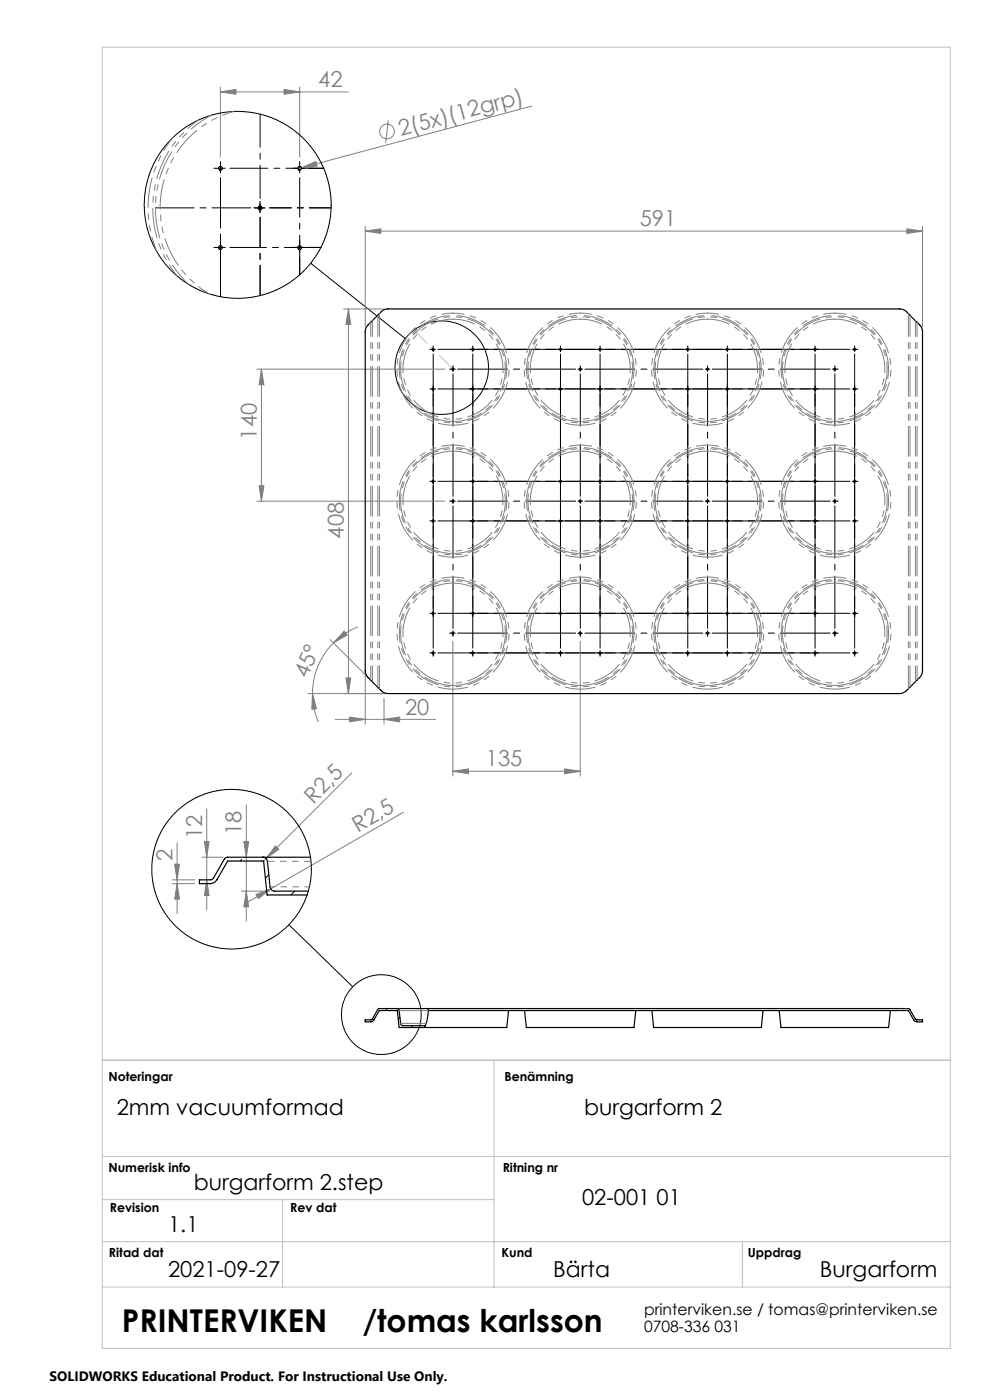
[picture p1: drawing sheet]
<svg xmlns="http://www.w3.org/2000/svg" width="210mm" height="297mm" viewBox="0 0 210 297" stroke-linecap="round" stroke-linejoin="round" font-family="sans-serif">
<g fill="none" stroke="#808080" stroke-width=".21">
<path d="M46.7 19.5l3.4-.5v1zM46.7 18.5v14.8M46.7 19.5h27.2M60.3 19l3.3 .5-3.3 .5zM63.6 18.5v14.8M64 35.6l3-1.3 .3 .9zM64 35.6l-.8 .2M82.4 25.5l-.6 4.8M112.8 22.5l-48.8 13.1M77.5 49l3.3-.5v1zM77.5 48v21.4M77.5 49h118.2"/>
<path d="M192.4 48.5l3.3 .5-3.3 .5zM195.7 48v21.4M54.5 78.3h39.9M55.5 78.3v28M55.5 78.3l.5 3.3h-1zM72.9 65.5h8.4M73.9 65.5l.5 3.3h-1zM73.9 65.5v81.6M54.5 106.3h39.9M55 103h1l-.5 3.3zM70 135.7l8.3 8.2M70.7 136.4a15.4 15.4 0 0 0-4.4 10.7"/>
<path d="M73 133.9l.6 .8-2.9 1.7zM75.9 133a14.8 14.8 0 0 0-5.2 3.4M96.1 136v28.6M123.1 136v28.6M65.3 147.1h16M66.3 147.1l.8 3.3-1 .1zM66.3 147.1a15.6 15.6 0 0 0 1.3 6.1M71.1 152.6h21.3M73.4 143.8h1l-.5 3.3zM74.2 152.1l3.3 .5-3.3 .5zM77.5 143.3v10.3M81.5 152.6l3.3-.5v1z"/>
<path d="M81.5 148.1v5.5M37.6 178.8v15M43.4 178.5h.9l-.4 3.4zM43.9 171.6v21.4M51.7 178.5h1l-.5 3.4zM52.2 170.7v24.7M58.4 179.5l.7 .7-2.7 1.9zM74.6 163.9l-18.9 18.9M85.5 172.3l-28.1 16.3M96.1 163.6l3.3-.5v1zM96.1 163.6h27M119.8 163.1l3.3 .5-3.3 .5z"/>
<path d="M36.5 187.5h4.8M36.5 186.7h4.8M37 183.3h1.1l-.5 3.4zM37.6 187.5l.5 3.2h-1.1zM42.9 181.9h4.4M43.9 186.7l.4 3.3h-.9zM51.2 189.1h6.1M52.2 189.1l.5 3.3h-1zM54.3 189.8l3.1-1.2-2.6 2zM57.4 188.6l-5.5 3.1"/>
<circle cx="82.1" cy="27.9" r="1.56"/>
</g>
<g fill="none" stroke="#000" stroke-width=".21">
<path d="M54.2 44.1h2M55.1 43.1v2M65.9 55.8l20.1 16M118.4 138.5h1M118.4 130.1h1M118.9 129.6v1M118.9 138v1M122.6 134.3h1M123.1 133.8v1M126.8 138.5h1M126.8 130.1h1M127.3 129.6v1"/>
<path d="M127.3 138v1M61.3 196.2l13.5 13.1"/>
<circle cx="93.7" cy="78" r="9.9"/>
<circle cx="80.9" cy="215.2" r="8.5"/>
</g>
<g fill="none" stroke="#000" stroke-width=".21" stroke-dasharray="15.2 1.3 1.3 1.3">
<path d="M45.8 35.7h-.4M46.8 35.7v-1M46.8 35.7h-1M46.8 35.7v1M46.8 35.7h1M46.8 34.7v-.4M62.6 35.7h-.4M63.6 35.7v-1M63.6 35.7h-1M63.6 35.7v1M63.6 35.7h1M63.6 34.7v-.4"/>
<path d="M65.6 35.7h3.1M45.8 52.5h-.4M46.8 52.5v-1M46.8 52.5h-1M46.8 52.5v1M46.8 52.5h1M46.8 51.5v-.4M54.2 44.1h-.4M55.2 44.1v-1M55.2 44.1h-1M55.2 44.1v1M55.2 44.1h1"/>
<path d="M55.2 43.1v-.4M62.6 52.5h-.4M63.6 52.5v-1M63.6 52.5h-1M63.6 52.5v1M63.6 52.5h1M63.6 51.5v-.4M63.6 58.3v-3.8M65.6 52.5h2.5M91.4 74.1h-.2M91.9 74.1v-.5M91.9 74.1h-.5"/>
<path d="M91.9 74.1v.5M91.9 74.1h.5M91.9 73.6v-.2M95.6 78.3h-.2M96.1 78.3v-.5M96.1 78.3h-.5M96.1 78.3v.5M96.1 78.3h.5M96.1 77.8v-.2M99.8 74.1h-.2M100.3 74.1v-.5M100.3 74.1h-.5"/>
<path d="M100.3 74.1v.5M100.3 74.1h.5M100.3 73.6v-.2M118.9 74.1v-.5M118.9 74.1h-.5M118.9 74.1v.5M118.9 74.1h.5M118.9 73.6v-.2M123.1 78.3v-.5M123.1 78.3h-.5M123.1 78.3v.5M123.1 78.3h.5"/>
<path d="M123.1 77.8v-.2M127.3 74.1v-.5M127.3 74.1h-.5M127.3 74.1v.5M127.3 74.1h.5M127.3 73.6v-.2M145.9 74.1v-.5M145.9 74.1h-.5M145.9 74.1v.5M145.9 74.1h.5M145.9 73.6v-.2M150.1 78.3v-.5"/>
<path d="M150.1 78.3h-.5M150.1 78.3v.5M150.1 78.3h.5M150.1 77.8v-.2M154.3 74.1v-.5M154.3 74.1h-.5M154.3 74.1v.5M154.3 74.1h.5M154.3 73.6v-.2M172.9 74.1v-.5M172.9 74.1h-.5M172.9 74.1v.5"/>
<path d="M172.9 74.1h.5M172.9 73.6v-.2M173.4 74.1h.2M177.1 78.3v-.5M177.1 78.3h-.5M177.1 78.3v.5M177.1 78.3h.5M177.1 77.8v-.2M177.6 78.3h.2M181.3 74.1v-.5M181.3 74.1h-.5M181.3 74.1v.5"/>
<path d="M181.3 74.1h.5M181.3 73.6v-.2M181.8 74.1h.2M91.4 82.5h-.2M91.9 82.5v-.5M91.9 82.5h-.5M91.9 82.5v.5M91.9 82.5h.5M91.9 82v-.2M99.8 82.5h-.2M100.3 82.5v-.5M100.3 82.5h-.5"/>
<path d="M100.3 82.5v.5M100.3 82.5h.5M100.3 82v-.2M118.9 82.5v-.5M118.9 82.5h-.5M118.9 82.5v.5M118.9 82.5h.5M118.9 82v-.2M127.3 82.5v-.5M127.3 82.5h-.5M127.3 82.5v.5M127.3 82.5h.5"/>
<path d="M127.3 82v-.2M145.9 82.5v-.5M145.9 82.5h-.5M145.9 82.5v.5M145.9 82.5h.5M145.9 82v-.2M154.3 82.5v-.5M154.3 82.5h-.5M154.3 82.5v.5M154.3 82.5h.5M154.3 82v-.2M172.9 82.5v-.5"/>
<path d="M172.9 82.5h-.5M172.9 82.5v.5M172.9 82.5h.5M172.9 82v-.2M173.4 82.5h.2M181.3 82.5v-.5M181.3 82.5h-.5M181.3 82.5v.5M181.3 82.5h.5M181.3 82v-.2M181.8 82.5h.2M91.4 110.5h-.2"/>
<path d="M91.4 102.1h-.2M91.9 110.5v-.5M91.9 110.5h-.5M91.9 110.5v.5M91.9 110.5h.5M91.9 102.1v-.5M91.9 102.1h-.5M91.9 102.1v.5M91.9 102.1h.5M95.6 106.3h-.2M96.1 106.3v-.5M96.1 106.3h-.5"/>
<path d="M96.1 106.3v.5M96.1 106.3h.5M99.8 102.1h-.2M99.8 110.5h-.2M100.3 102.1v-.5M100.3 102.1h-.5M100.3 102.1v.5M100.3 102.1h.5M100.3 110.5v-.5M100.3 110.5h-.5M100.3 110.5v.5M100.3 110.5h.5"/>
<path d="M118.9 110.5v-.5M118.9 110.5h-.5M118.9 110.5v.5M118.9 110.5h.5M118.9 102.1v-.5M118.9 102.1h-.5M118.9 102.1v.5M118.9 102.1h.5M123.1 106.3v-.5M123.1 106.3h-.5M123.1 106.3v.5M123.1 106.3h.5"/>
<path d="M127.3 102.1v-.5M127.3 102.1h-.5M127.3 102.1v.5M127.3 102.1h.5M127.3 110.5v-.5M127.3 110.5h-.5M127.3 110.5v.5M127.3 110.5h.5M145.9 110.5v-.5M145.9 110.5h-.5M145.9 110.5v.5M145.9 110.5h.5"/>
<path d="M145.9 102.1v-.5M145.9 102.1h-.5M145.9 102.1v.5M145.9 102.1h.5M150.1 106.3v-.5M150.1 106.3h-.5M150.1 106.3v.5M150.1 106.3h.5M154.3 102.1v-.5M154.3 102.1h-.5M154.3 102.1v.5M154.3 102.1h.5"/>
<path d="M154.3 110.5v-.5M154.3 110.5h-.5M154.3 110.5v.5M154.3 110.5h.5M172.9 110.5v-.5M172.9 110.5h-.5M172.9 110.5v.5M172.9 110.5h.5M172.9 102.1v-.5M172.9 102.1h-.5M172.9 102.1v.5M172.9 102.1h.5"/>
<path d="M173.4 110.5h.2M173.4 102.1h.2M177.1 106.3v-.5M177.1 106.3h-.5M177.1 106.3v.5M177.1 106.3h.5M177.6 106.3h.2M181.3 102.1v-.5M181.3 102.1h-.5M181.3 102.1v.5M181.3 102.1h.5M181.3 110.5v-.5"/>
<path d="M181.3 110.5h-.5M181.3 110.5v.5M181.3 110.5h.5M181.8 102.1h.2M181.8 110.5h.2M91.4 138.5h-.2M91.4 130.1h-.2M91.9 138.5v-.5M91.9 138.5h-.5M91.9 138.5v.5M91.9 138.5h.5M91.9 139v.2"/>
<path d="M91.9 130.1v-.5M91.9 130.1h-.5M91.9 130.1v.5M91.9 130.1h.5M91.9 130.6v.2M95.6 134.3h-.2M96.1 134.3v-.5M96.1 134.3h-.5M96.1 134.3v.5M96.1 134.3h.5M96.1 134.8v.2M99.8 130.1h-.2"/>
<path d="M99.8 138.5h-.2M100.3 130.1v-.5M100.3 130.1h-.5M100.3 130.1v.5M100.3 130.1h.5M100.3 130.6v.2M100.3 138.5v-.5M100.3 138.5h-.5M100.3 138.5v.5M100.3 138.5h.5M100.3 139v.2M118.9 139v.2"/>
<path d="M118.9 130.6v.2M123.1 134.8v.2M127.3 130.6v.2M127.3 139v.2M145.9 138.5v-.5M145.9 138.5h-.5M145.9 138.5v.5M145.9 138.5h.5M145.9 139v.2M145.9 130.1v-.5M145.9 130.1h-.5M145.9 130.1v.5"/>
<path d="M145.9 130.1h.5M145.9 130.6v.2M150.1 134.3v-.5M150.1 134.3h-.5M150.1 134.3v.5M150.1 134.3h.5M150.1 134.8v.2M154.3 130.1v-.5M154.3 130.1h-.5M154.3 130.1v.5M154.3 130.1h.5M154.3 130.6v.2"/>
<path d="M154.3 138.5v-.5M154.3 138.5h-.5M154.3 138.5v.5M154.3 138.5h.5M154.3 139v.2M172.9 138.5v-.5M172.9 138.5h-.5M172.9 138.5v.5M172.9 138.5h.5M172.9 139v.2M172.9 130.1v-.5M172.9 130.1h-.5"/>
<path d="M172.9 130.1v.5M172.9 130.1h.5M172.9 130.6v.2M173.4 138.5h.2M173.4 130.1h.2M177.1 134.3v-.5M177.1 134.3h-.5M177.1 134.3v.5M177.1 134.3h.5M177.1 134.8v.2M177.6 134.3h.2M181.3 130.1v-.5"/>
<path d="M181.3 130.1h-.5M181.3 130.1v.5M181.3 130.1h.5M181.3 130.6v.2M181.3 138.5v-.5M181.3 138.5h-.5M181.3 138.5v.5M181.3 138.5h.5M181.3 139v.2M181.8 130.1h.2M181.8 138.5h.2"/>
</g>
<g fill="none" stroke="#000" stroke-width=".21" stroke-dasharray="15.2 1.3 1.3 1.3" stroke-dashoffset="4.6">
<path d="M92.9 74.1h25M97.1 78.3h25M101.3 74.1h25M119.9 74.1h25M124.1 78.3h25M128.3 74.1h25M146.9 74.1h25M151.1 78.3h25M155.3 74.1h25M92.9 82.5h25M101.3 82.5h25M119.9 82.5h25"/>
<path d="M128.3 82.5h25M146.9 82.5h25M155.3 82.5h25M92.9 110.5h25M92.9 102.1h25M97.1 106.3h25M101.3 102.1h25M101.3 110.5h25M119.9 110.5h25M119.9 102.1h25M124.1 106.3h25M128.3 102.1h25"/>
<path d="M128.3 110.5h25M146.9 110.5h25M146.9 102.1h25M151.1 106.3h25M155.3 102.1h25M155.3 110.5h25M92.9 138.5h25M92.9 130.1h25M97.1 134.3h25M101.3 130.1h25M101.3 138.5h25M119.9 138.5h25"/>
<path d="M119.9 130.1h25M124.1 134.3h25M128.3 130.1h25M128.3 138.5h25M146.9 138.5h25M146.9 130.1h25M151.1 134.3h25M155.3 130.1h25M155.3 138.5h25"/>
</g>
<g fill="none" stroke="#000" stroke-width=".21" stroke-dasharray="15.2 1.3 1.3 1.3" stroke-dashoffset="4.1">
<path d="M91.9 109.5v-26M91.9 101.1v-26M96.1 105.3v-26M100.3 101.1v-26M100.3 109.5v-26M118.9 109.5v-26M118.9 101.1v-26M123.1 105.3v-26M127.3 101.1v-26M127.3 109.5v-26M145.9 109.5v-26M145.9 101.1v-26"/>
<path d="M150.1 105.3v-26M154.3 101.1v-26M154.3 109.5v-26M172.9 109.5v-26M172.9 101.1v-26M177.1 105.3v-26M181.3 101.1v-26M181.3 109.5v-26M91.9 137.5v-26M91.9 129.1v-26M96.1 133.3v-26M100.3 129.1v-26"/>
<path d="M100.3 137.5v-26M118.9 137.5v-26M118.9 129.1v-26M123.1 133.3v-26M127.3 129.1v-26M127.3 137.5v-26M145.9 137.5v-26M145.9 129.1v-26M150.1 133.3v-26M154.3 129.1v-26M154.3 137.5v-26M172.9 137.5v-26"/>
<path d="M172.9 129.1v-26M177.1 133.3v-26M181.3 129.1v-26M181.3 137.5v-26"/>
</g>
<path d="M48.8 52.5h19.3" fill="none" stroke="#000" stroke-width=".21" stroke-dasharray="15.2 1.3 1.3 1.3" stroke-dashoffset="7.5"/>
<path d="M46.8 62.9v-8.4" fill="none" stroke="#000" stroke-width=".21" stroke-dasharray="15.2 1.3 1.3 1.3" stroke-dashoffset="12.9"/>
<path d="M57.2 44.1h13" fill="none" stroke="#000" stroke-width=".21" stroke-dasharray="15.2 1.3 1.3 1.3" stroke-dashoffset="10.6"/>
<path d="M55.2 46.1v16.6M55.2 62.7v-16.6" fill="none" stroke="#000" stroke-width=".21" stroke-dasharray="15.2 1.3 1.3 1.3" stroke-dashoffset="8.8"/>
<path d="M48.8 35.7h19.9" fill="none" stroke="#000" stroke-width=".21" stroke-dasharray="15.2 1.3 1.3 1.3" stroke-dashoffset="7.2"/>
<path d="M46.8 62.9v-25.2" fill="none" stroke="#000" stroke-width=".21" stroke-dasharray="15.2 1.3 1.3 1.3" stroke-dashoffset="4.5"/>
<path d="M63.6 58.3v-20.6" fill="none" stroke="#000" stroke-width=".21" stroke-dasharray="15.2 1.3 1.3 1.3" stroke-dashoffset="6.8"/>
<path d="M55.2 42.1v-17.9" fill="none" stroke="#000" stroke-width=".21" stroke-dasharray="15.2 1.3 1.3 1.3" stroke-dashoffset="8.2"/>
<path d="M53.2 44.1h-20.2" fill="none" stroke="#000" stroke-width=".21" stroke-dasharray="15.2 1.3 1.3 1.3" stroke-dashoffset="7"/>
<path d="M96.1 78.3l-8.4-8.4" fill="none" stroke="#c0c0c0" stroke-width=".21" stroke-dasharray="15.2 1.3 1.3 1.3" stroke-dashoffset="11.2"/>
<path d="M21.7 10h179.9v276.1h-179.9zM80.3 145.9l1.3 1.4M81.3 147.1h.8M21.7 224.9h179.9M104.8 224.9v48.1M21.7 254.5h83.1M21.7 245.4h179.9M59.9 254.5v18.5M21.7 273h179.9M21.7 263.4h179.9M157.5 263.4v9.6" fill="none" stroke="#c0c0c0" stroke-width=".21"/>
<g fill="#808080">
<path d="M64 35.6l3-1.3 .3 .9z"/>
<path d="M54.3 189.8l3.1-1.2-2.6 2z"/>
<path d="M58.4 179.5l.7 .7-2.7 1.9z"/>
<path d="M81.5 152.6l3.3-.5v1zM74.2 152.1l3.3 .5-3.3 .5z"/>
<path d="M77.5 49l3.3-.5v1zM192.4 48.5l3.3 .5-3.3 .5zM96.1 163.6l3.3-.5v1zM119.8 163.1l3.3 .5-3.3 .5zM46.7 19.5l3.4-.5v1zM60.3 19l3.3 .5-3.3 .5z"/>
<path d="M73 133.9l.6 .8-2.9 1.7zM66.3 147.1l.8 3.3-1 .1z"/>
<path d="M37.6 187.5l.5 3.2h-1.1zM37 183.3h1.1l-.5 3.4zM43.9 186.7l.4 3.3h-.9zM43.4 178.5h.9l-.4 3.4zM52.2 189.1l.5 3.3h-1zM51.7 178.5h1l-.5 3.4z"/>
<path d="M73.9 65.5l.5 3.3h-1zM73.4 143.8h1l-.5 3.3zM55.5 78.3l.5 3.3h-1zM55 103h1l-.5 3.3z"/>
</g>
<g fill="none" stroke="#000" stroke-width=".21">
<path d="M42.5 186.7l-.2 .1M51.3 182.3l-.4 .4M55.5 182.6v.1M57 185.6l-.7 .7M62.5 189.1l-.8 .8M82.2 214l-.4 .4M84.8 215.8l-.3 .4M87.6 217.6l-.4 .4"/>
<circle cx="50.4" cy="43.5" r="19.8"/>
<circle cx="49.1" cy="184.4" r="16.9"/>
</g>
<g fill="none" stroke="#000" stroke-width=".25">
<path d="M78.1 68.9l2.4-2.4a2.21 2.21 0 0 1 1.6-1h108.9a2.35 2.35 0 0 1 1.7 1l2.5 2.6 .5 1.2v72l-.5 1.3-2.5 2.5a2.35 2.35 0 0 1-1.7 1h-108.9a2.21 2.21 0 0 1-1.6-1l-2.4-2.4a1.78 1.78 0 0 1-.6-1.4v-72a1.92 1.92 0 0 1 .6-1.4zM55.7 181.9a.97 .97 0 0 1 1 .8l.6 5.5a.97 .97 0 0 0 1 .9h7.1M55.7 181.9h10.2M55.7 181.9l-7.8 .1-.3 .2-2.6 4.3-2.7 .2v.8h2.3a1.61 1.61 0 0 0 1.4-.8l2.3-4h7.6l.8 7.2h8.5M84.2 214l.3 .1 .2 .2 .3 2.9 .3 .4h4.9M84.2 214h6.6M84.2 214h-3.9l-1.4 2.3-1.4 .1v.4h1.2l.4-.2 1.4-2.2h3.8l.4 3.6h5.4M90.8 214h101.9l.2 .1 1.4 2.3h1.4v.4l-1.6-.2-1.4-2.2h-101.9M90.8 214v.4M90.8 214.4l-.3 2.3-.4 1.3M107.9 214.4l-.4 3.6h-17.4M111.3 214.4l.4 3.6h22.8l.4-3.6"/>
<path d="M138.3 214.4l.3 3.6h22.9l.4-3.6M165.3 214.4l.4 3.6h22.8l.4-3.6"/>
<circle cx="46.8" cy="35.7" r=".4"/>
<circle cx="63.6" cy="35.7" r=".4"/>
<circle cx="46.8" cy="52.5" r=".4"/>
<circle cx="55.2" cy="44.1" r=".4"/>
<circle cx="63.6" cy="52.5" r=".4"/>
<circle cx="91.9" cy="74.1" r=".2"/>
<circle cx="96.1" cy="78.3" r=".21"/>
<circle cx="100.3" cy="74.1" r=".21"/>
<circle cx="118.9" cy="74.1" r=".2"/>
<circle cx="123.1" cy="78.3" r=".2"/>
<circle cx="127.3" cy="74.1" r=".2"/>
<circle cx="145.9" cy="74.1" r=".2"/>
<circle cx="150.1" cy="78.3" r=".2"/>
<circle cx="154.3" cy="74.1" r=".2"/>
<circle cx="172.9" cy="74.1" r=".21"/>
<circle cx="177.1" cy="78.3" r=".21"/>
<circle cx="181.3" cy="74.1" r=".21"/>
<circle cx="91.9" cy="82.5" r=".19"/>
<circle cx="100.3" cy="82.5" r=".2"/>
<circle cx="118.9" cy="82.5" r=".19"/>
<circle cx="127.3" cy="82.5" r=".19"/>
<circle cx="145.9" cy="82.5" r=".19"/>
<circle cx="154.3" cy="82.5" r=".19"/>
<circle cx="172.9" cy="82.5" r=".2"/>
<circle cx="181.3" cy="82.5" r=".2"/>
<circle cx="91.9" cy="102.1" r=".2"/>
<circle cx="91.9" cy="110.5" r=".2"/>
<circle cx="96.1" cy="106.3" r=".21"/>
<circle cx="100.3" cy="102.1" r=".21"/>
<circle cx="100.3" cy="110.5" r=".21"/>
<circle cx="118.9" cy="102.1" r=".2"/>
<circle cx="118.9" cy="110.5" r=".2"/>
<circle cx="123.1" cy="106.3" r=".2"/>
<circle cx="127.3" cy="102.1" r=".2"/>
<circle cx="127.3" cy="110.5" r=".2"/>
<circle cx="145.9" cy="102.1" r=".2"/>
<circle cx="145.9" cy="110.5" r=".2"/>
<circle cx="150.1" cy="106.3" r=".2"/>
<circle cx="154.3" cy="102.1" r=".2"/>
<circle cx="154.3" cy="110.5" r=".2"/>
<circle cx="172.9" cy="102.1" r=".21"/>
<circle cx="172.9" cy="110.5" r=".21"/>
<circle cx="177.1" cy="106.3" r=".21"/>
<circle cx="181.3" cy="102.1" r=".21"/>
<circle cx="181.3" cy="110.5" r=".21"/>
<circle cx="91.9" cy="138.5" r=".2"/>
<circle cx="91.9" cy="130.1" r=".19"/>
<circle cx="96.1" cy="134.3" r=".21"/>
<circle cx="100.3" cy="138.5" r=".21"/>
<circle cx="100.3" cy="130.1" r=".2"/>
<circle cx="118.9" cy="138.5" r=".2"/>
<circle cx="118.9" cy="130.1" r=".19"/>
<circle cx="123.1" cy="134.3" r=".2"/>
<circle cx="127.3" cy="138.5" r=".2"/>
<circle cx="127.3" cy="130.1" r=".19"/>
<circle cx="145.9" cy="138.5" r=".2"/>
<circle cx="145.9" cy="130.1" r=".19"/>
<circle cx="150.1" cy="134.3" r=".2"/>
<circle cx="154.3" cy="138.5" r=".2"/>
<circle cx="154.3" cy="130.1" r=".19"/>
<circle cx="172.9" cy="138.5" r=".21"/>
<circle cx="172.9" cy="130.1" r=".2"/>
<circle cx="177.1" cy="134.3" r=".21"/>
<circle cx="181.3" cy="138.5" r=".21"/>
<circle cx="181.3" cy="130.1" r=".2"/>
</g>
<g fill="none" stroke="#808080" stroke-width=".21" stroke-dasharray="6.3 1.3 1.3 1.3 1.3 1.3">
<path d="M96.1 89.4a11.1 11.1 0 0 1-9.8-16.4 11.1 11.1 0 0 1 19.1-.7 11.1 11.1 0 0 1-8.4 17.1h-.9M123.1 89.4a11.1 11.1 0 0 1-9.8-16.4 11.1 11.1 0 0 1 19.1-.7 11.1 11.1 0 0 1-8.4 17.1h-.9M150.1 89.4a11.1 11.1 0 0 1-9.8-16.4 11.1 11.1 0 0 1 19.1-.7 11.1 11.1 0 0 1-8.4 17.1h-.9M177.1 89.4a11.1 11.1 0 0 1-9.8-16.4 11.1 11.1 0 0 1 19.1-.7 11.1 11.1 0 0 1-8.4 17.1h-.9M96.1 117.4a11.1 11.1 0 0 1-9.8-16.4 11.1 11.1 0 0 1 19.1-.7 11.1 11.1 0 0 1-8.4 17.1h-.9M123.1 117.4a11.1 11.1 0 0 1-9.8-16.4 11.1 11.1 0 0 1 19.1-.7 11.1 11.1 0 0 1-8.4 17.1h-.9M150.1 117.4a11.1 11.1 0 0 1-9.8-16.4 11.1 11.1 0 0 1 19.1-.7 11.1 11.1 0 0 1-8.4 17.1h-.9M177.1 117.4a11.1 11.1 0 0 1-9.8-16.4 11.1 11.1 0 0 1 19.1-.7 11.1 11.1 0 0 1-8.4 17.1h-.9M96.1 145.4a11.1 11.1 0 0 1-9.8-16.4 11.1 11.1 0 0 1 19.1-.7 11.1 11.1 0 0 1-8.4 17.1h-.9M123.1 145.4a11.1 11.1 0 0 1-9.8-16.4 11.1 11.1 0 0 1 19.1-.7 11.1 11.1 0 0 1-8.4 17.1h-.9M150.1 145.4a11.1 11.1 0 0 1-9.8-16.4 11.1 11.1 0 0 1 19.1-.7 11.1 11.1 0 0 1-8.4 17.1h-.9M177.1 145.4a11.1 11.1 0 0 1-9.8-16.4 11.1 11.1 0 0 1 19.1-.7 11.1 11.1 0 0 1-8.4 17.1h-.9"/>
<path d="M85 217.1h5.4M90.8 214.4h-6.1M190.9 214.4v-.4M192.3 214v.4M195.1 216.8v-.4"/>
</g>
<path d="M80.5 66.5v79.6M192.7 146.1v-79.6" fill="none" stroke="#808080" stroke-width=".21" stroke-dasharray="6.3 1.3 1.3 1.3 1.3 1.3" stroke-dashoffset="1.5"/>
<path d="M96.1 66.4a11.9 11.9 0 0 1 10.4 17.6 11.9 11.9 0 0 1-20.4 .8 11.9 11.9 0 0 1 9.1-18.3l.9-.1M123.1 66.4a11.9 11.9 0 0 1 10.4 17.6 11.9 11.9 0 0 1-20.4 .8 11.9 11.9 0 0 1 9.1-18.3l.9-.1M150.1 66.4a11.9 11.9 0 0 1 10.4 17.6 11.9 11.9 0 0 1-20.4 .8 11.9 11.9 0 0 1 9.1-18.3l.9-.1M177.1 66.4a11.9 11.9 0 0 1 10.4 17.6 11.9 11.9 0 0 1-20.4 .8 11.9 11.9 0 0 1 9.1-18.3l.9-.1M96.1 94.4a11.9 11.9 0 0 1 10.4 17.6 11.9 11.9 0 0 1-20.4 .8 11.9 11.9 0 0 1 9.1-18.3l.9-.1M123.1 94.4a11.9 11.9 0 0 1 10.4 17.6 11.9 11.9 0 0 1-20.4 .8 11.9 11.9 0 0 1 9.1-18.3l.9-.1M150.1 94.4a11.9 11.9 0 0 1 10.4 17.6 11.9 11.9 0 0 1-20.4 .8 11.9 11.9 0 0 1 9.1-18.3l.9-.1M177.1 94.4a11.9 11.9 0 0 1 10.4 17.6 11.9 11.9 0 0 1-20.4 .8 11.9 11.9 0 0 1 9.1-18.3l.9-.1M96.1 122.4a11.9 11.9 0 0 1 10.4 17.6 11.9 11.9 0 0 1-20.4 .8 11.9 11.9 0 0 1 9.1-18.3l.9-.1M123.1 122.4a11.9 11.9 0 0 1 10.4 17.6 11.9 11.9 0 0 1-20.4 .8 11.9 11.9 0 0 1 9.1-18.3l.9-.1M150.1 122.4a11.9 11.9 0 0 1 10.4 17.6 11.9 11.9 0 0 1-20.4 .8 11.9 11.9 0 0 1 9.1-18.3l.9-.1M177.1 122.4a11.9 11.9 0 0 1 10.4 17.6 11.9 11.9 0 0 1-20.4 .8 11.9 11.9 0 0 1 9.1-18.3l.9-.1" fill="none" stroke="#808080" stroke-width=".21" stroke-dasharray="6.3 1.3 1.3 1.3 1.3 1.3" stroke-dashoffset="3.9"/>
<path d="M96.1 66.9a11.4 11.4 0 0 0-10 16.8 11.4 11.4 0 0 0 19.5 .8 11.4 11.4 0 0 0-8.6-17.5l-.9-.1M123.1 66.9a11.4 11.4 0 0 0-10 16.8 11.4 11.4 0 0 0 19.5 .8 11.4 11.4 0 0 0-8.6-17.5l-.9-.1M150.1 66.9a11.4 11.4 0 0 0-10 16.8 11.4 11.4 0 0 0 19.5 .8 11.4 11.4 0 0 0-8.6-17.5l-.9-.1M177.1 66.9a11.4 11.4 0 0 0-10 16.8 11.4 11.4 0 0 0 19.5 .8 11.4 11.4 0 0 0-8.6-17.5l-.9-.1M96.1 94.9a11.4 11.4 0 0 0-10 16.8 11.4 11.4 0 0 0 19.5 .8 11.4 11.4 0 0 0-8.6-17.5l-.9-.1M123.1 94.9a11.4 11.4 0 0 0-10 16.8 11.4 11.4 0 0 0 19.5 .8 11.4 11.4 0 0 0-8.6-17.5l-.9-.1M150.1 94.9a11.4 11.4 0 0 0-10 16.8 11.4 11.4 0 0 0 19.5 .8 11.4 11.4 0 0 0-8.6-17.5l-.9-.1M177.1 94.9a11.4 11.4 0 0 0-10 16.8 11.4 11.4 0 0 0 19.5 .8 11.4 11.4 0 0 0-8.6-17.5l-.9-.1M96.1 122.9a11.4 11.4 0 0 0-10 16.8 11.4 11.4 0 0 0 19.5 .8 11.4 11.4 0 0 0-8.6-17.5l-.9-.1M123.1 122.9a11.4 11.4 0 0 0-10 16.8 11.4 11.4 0 0 0 19.5 .8 11.4 11.4 0 0 0-8.6-17.5l-.9-.1M150.1 122.9a11.4 11.4 0 0 0-10 16.8 11.4 11.4 0 0 0 19.5 .8 11.4 11.4 0 0 0-8.6-17.5l-.9-.1M177.1 122.9a11.4 11.4 0 0 0-10 16.8 11.4 11.4 0 0 0 19.5 .8 11.4 11.4 0 0 0-8.6-17.5l-.9-.1" fill="none" stroke="#808080" stroke-width=".21" stroke-dasharray="6.3 1.3 1.3 1.3 1.3 1.3" stroke-dashoffset="-.8"/>
<path d="M80.1 145.8v-78.9M193 145.8v-78.9" fill="none" stroke="#808080" stroke-width=".21" stroke-dasharray="6.3 1.3 1.3 1.3 1.3 1.3" stroke-dashoffset="1.8"/>
<path d="M33.4 53.5a23.7 23.7 0 0 1 3.3-24.3M79 144.6v-76.6M194.2 144.6v-76.6" fill="none" stroke="#808080" stroke-width=".21" stroke-dasharray="6.3 1.3 1.3 1.3 1.3 1.3" stroke-dashoffset="3"/>
<path d="M78.6 144.3v-75.9M194.5 144.3v-75.9" fill="none" stroke="#808080" stroke-width=".21" stroke-dasharray="6.3 1.3 1.3 1.3 1.3 1.3" stroke-dashoffset="3.3"/>
<path d="M96.1 67.7a10.6 10.6 0 0 0-9.3 15.7 10.6 10.6 0 0 0 18.2 .7 10.6 10.6 0 0 0-8-16.4h-.9M123.1 67.7a10.6 10.6 0 0 0-9.3 15.7 10.6 10.6 0 0 0 18.2 .7 10.6 10.6 0 0 0-8-16.4h-.9M150.1 67.7a10.6 10.6 0 0 0-9.3 15.7 10.6 10.6 0 0 0 18.2 .7 10.6 10.6 0 0 0-8-16.4h-.9M177.1 67.7a10.6 10.6 0 0 0-9.3 15.7 10.6 10.6 0 0 0 18.2 .7 10.6 10.6 0 0 0-8-16.4h-.9M96.1 95.7a10.6 10.6 0 0 0-9.3 15.7 10.6 10.6 0 0 0 18.2 .7 10.6 10.6 0 0 0-8-16.4h-.9M123.1 95.7a10.6 10.6 0 0 0-9.3 15.7 10.6 10.6 0 0 0 18.2 .7 10.6 10.6 0 0 0-8-16.4h-.9M150.1 95.7a10.6 10.6 0 0 0-9.3 15.7 10.6 10.6 0 0 0 18.2 .7 10.6 10.6 0 0 0-8-16.4h-.9M177.1 95.7a10.6 10.6 0 0 0-9.3 15.7 10.6 10.6 0 0 0 18.2 .7 10.6 10.6 0 0 0-8-16.4h-.9M96.1 123.7a10.6 10.6 0 0 0-9.3 15.7 10.6 10.6 0 0 0 18.2 .7 10.6 10.6 0 0 0-8-16.4h-.9M123.1 123.7a10.6 10.6 0 0 0-9.3 15.7 10.6 10.6 0 0 0 18.2 .7 10.6 10.6 0 0 0-8-16.4h-.9M150.1 123.7a10.6 10.6 0 0 0-9.3 15.7 10.6 10.6 0 0 0 18.2 .7 10.6 10.6 0 0 0-8-16.4h-.9M177.1 123.7a10.6 10.6 0 0 0-9.3 15.7 10.6 10.6 0 0 0 18.2 .7 10.6 10.6 0 0 0-8-16.4h-.9" fill="none" stroke="#808080" stroke-width=".21" stroke-dasharray="6.3 1.3 1.3 1.3 1.3 1.3" stroke-dashoffset="1.6"/>
<path d="M66 182.7h-9.3" fill="none" stroke="#808080" stroke-width=".21" stroke-dasharray="6.3 1.3 1.3 1.3 1.3 1.3" stroke-dashoffset="4.9"/>
<path d="M57.3 188.1h8.3" fill="none" stroke="#808080" stroke-width=".21" stroke-dasharray="6.3 1.3 1.3 1.3 1.3 1.3" stroke-dashoffset="5.4"/>
<path d="M42.1 25.5a22.7 22.7 0 0 0-4.6 33" fill="none" stroke="#808080" stroke-width=".21" stroke-dasharray="6.3 1.3 1.3 1.3 1.3 1.3" stroke-dashoffset="3.5"/>
<path d="M40 60.3a22.2 22.2 0 0 1 4.9-35.9" fill="none" stroke="#808080" stroke-width=".21" stroke-dasharray="6.3 1.3 1.3 1.3 1.3 1.3" stroke-dashoffset="1"/>
<path d="M49.6 23.6a21.2 21.2 0 0 0-15.4 17.6 21.2 21.2 0 0 0 10 21.1" fill="none" stroke="#808080" stroke-width=".21" stroke-dasharray="6.3 1.3 1.3 1.3 1.3 1.3" stroke-dashoffset="3.8"/>
<g font-size="6.7">
<text x="25.9" y="282.5">PRINTERVIKEN</text>
<text x="76.9" y="282.5">/tomas karlsson</text>
</g>
<g font-size="4.7" fill="#808080">
<text x="67.5" y="18.5">42</text>
<text x="85" y="28.9" transform="rotate(-15 85 28.9)">2(5x)(12grp)</text>
<text x="135.7" y="48">591</text>
<text x="54.5" y="93.2" transform="rotate(-90 54.5 93.2)">140</text>
<text x="72.9" y="114.3" transform="rotate(-90 72.9 114.3)">408</text>
<text x="65.2" y="144.1" transform="rotate(-67 65.2 144.1)">45°</text>
<text x="85.9" y="151.6">20</text>
<text x="103.1" y="162.6">135</text>
<text x="66.5" y="170.7" transform="rotate(-45 66.5 170.7)">R2,5</text>
<text x="42.9" y="178" transform="rotate(-90 42.9 178)">12</text>
<text x="51.2" y="177.2" transform="rotate(-90 51.2 177.2)">18</text>
<text x="75.9" y="176.7" transform="rotate(-30 75.9 176.7)">R2,5</text>
<text x="36.6" y="182.6" transform="rotate(-90 36.6 182.6)">2</text>
</g>
<g font-size="4.7">
<text x="24.8" y="236.6">2mm vacuumformad</text>
<text x="123.9" y="236.6">burgarform 2</text>
<text x="41.1" y="252.5">burgarform 2.step</text>
<text x="123.5" y="255.6">02-001 01</text>
<text x="35.7" y="261.4">1.1</text>
<text x="35.7" y="270.9">2021-09-27</text>
<text x="117.4" y="270.9">Bärta</text>
<text x="173.9" y="270.9">Burgarform</text>
</g>
<g font-size="3.3">
<text x="136.6" y="279">printerviken.se / tomas@printerviken.se</text>
<text x="136.6" y="282.5">0708-336 031</text>
</g>
<text font-size="2.9" x="10.5" y="292.9">SOLIDWORKS Educational Product. For Instructional Use Only.</text>
<g font-size="2.7">
<text x="23" y="229.3">Noteringar</text>
<text x="107" y="229.3">Benämning</text>
<text x="23" y="248.6">Numerisk info</text>
<text x="106.6" y="248.6">Ritning nr</text>
<text x="23.3" y="257">Revision</text>
<text x="61.6" y="257">Rev dat</text>
<text x="23.1" y="266.7">Ritad dat</text>
<text x="106.3" y="266.7">Kund</text>
<text x="158.6" y="266.7">Uppdrag</text>
</g>
</svg>
